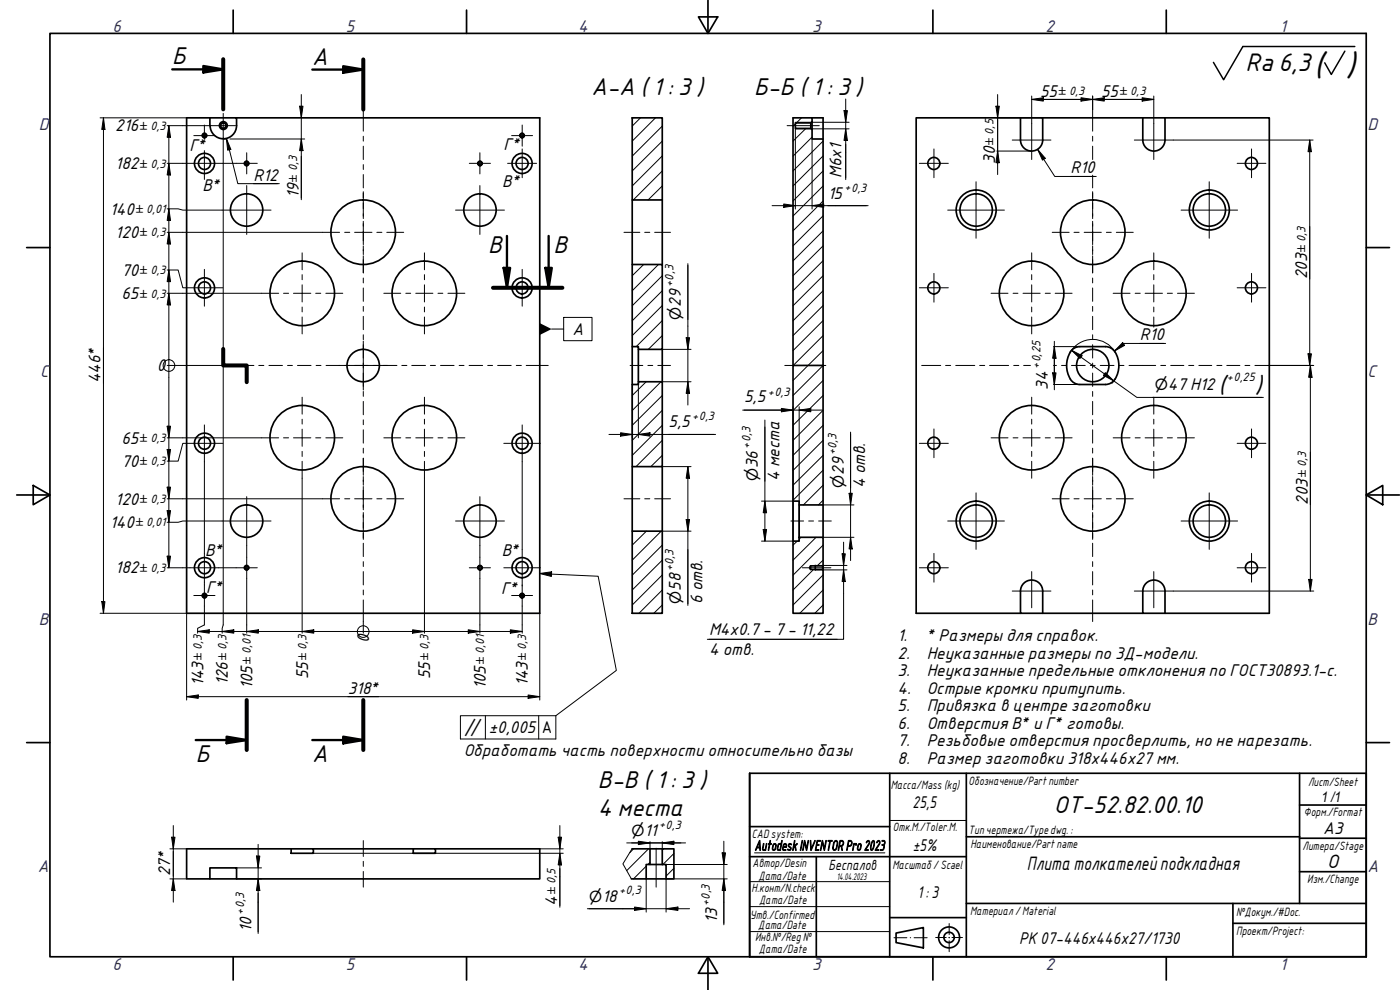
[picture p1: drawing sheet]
<svg xmlns="http://www.w3.org/2000/svg" width="420mm" height="297mm" viewBox="0 0 420 297" stroke-linecap="round" stroke-linejoin="round" font-family="sans-serif">
<g fill="none" stroke="#000" stroke-width=".3">
<path d="M192.2 35.4l-2.5 2.4M196.7 35.4l-7 6.9M198.8 37.8l-9.1 9M238.7 37.2l-.7 .6M240.5 35.4l-1.5 1.5M241.9 38.5l-3.9 3.8M198.8 55.8l-4.3 4.2M198.8 51.3l-8.7 8.7M198.8 46.8l-9.1 9M198.8 42.3l-9.1 9M243.7 41.1l-5.7 5.7M247 55.8l-9 9"/>
<path d="M247 51.3l-9 9M247 46.8l-9 9M247 42.3l-9 9M193.2 79.4l-3.5 3.3M197.6 79.4l-7.9 7.8M247 78.2l-9 9M247 73.8l-9 8.9M247 69.3l-9 9M247 64.8l-9 9M247 60.3l-9 9M198.8 96.2l-7.9 7.8M198.8 91.7l-9.1 9"/>
<path d="M198.8 87.2l-9.1 9.1M198.8 82.7l-9.1 9M247 96.2l-9 9M247 91.7l-9 9M247 87.2l-9 9.1M247 82.7l-9 9M193.9 114.5l-4.2 4.2M198.4 114.5l-8.7 8.7M198.8 100.7l-4.2 4.1M198.8 118.7l-9.1 8.9M247 109.7h.1M247 118.7l-9 8.9"/>
<path d="M247 114.2l-9 9M247 109.7l-9 9M247 105.2l-9 9M247 100.7l-9 9M198.8 136.6l-3.5 3.4M198.8 132.1l-7.9 7.9M198.8 127.6l-9.1 9M198.8 123.1l-9.1 9M247 136.6l-9 9M247 132.1l-9 9M247 127.6l-9 9M247 123.1l-9 9"/>
<path d="M194 159.4l-4.3 4.2M198.4 159.4l-8.7 8.7M247 150.1l-1.4 1.4M247 145.6l-5.9 5.9M247 141.1l-9 9M198.8 177l-7 7M198.8 172.5l-9.1 9M198.8 168.1l-9.1 8.9M198.8 163.6l-9.1 9M239.3 162.4l-1.3 1.2M240.4 161.2l-.6 .5M244.2 170.9l-6.2 6.1"/>
<path d="M244.9 161.2l-6.9 6.9M247 177l-7 7M247 172.5l-9 9M247 168.1l-1.8 1.7M247 163.6l-9 9M198.8 181.5l-2.6 2.5M247 181.5l-2.5 2.5M190.1 254.7l-1.1 1.1M193.9 259.9l-3.8 3.8M194.6 254.7l-6.5 6.5M195.1 258.7l-.7 .7M199.1 254.7l-.3 .4"/>
<path d="M202.2 256.1l-3.3 3.3M202.2 260.5l-2.3 2.4"/>
</g>
<g fill="none" stroke="#000" stroke-width=".51">
<path d="M63 35.4h8v2.3M63 35.4h-7v148.6h106v-148.6h-91M63 35.4v2.3M63.1 37.7a4 4 0 0 0 3.9 3.9 4 4 0 0 0 4-3.9M189.7 35.4h9.1v24.6h-9.1zM243.3 36.9v1.6M243.7 35.4h3.3v6.3M243.7 36.5v2.3M306.3 35.4h6.6v6.6a3.3 3.3 0 0 1-3.3 3.3 3.3 3.3 0 0 1-3.3-3.3zM306.3 35.4h-31.3v148.6h31.3M312.9 35.4h30.1M343 35.4h6.6v6.6a3.3 3.3 0 0 1-3.3 3.3 3.3 3.3 0 0 1-3.3-3.3z"/>
<path d="M349.6 35.4h31.3v148.6h-31.3M189.7 60v19.4M198.8 60v19.4M189.7 79.4h9.1v25.4h-7.2v-.8h-1.9zM189.7 115.4h1.9v-.9h7.2v25.5h-9.1zM189.7 104v11.4M191.6 104.8v9.7M198.8 104.8v9.7M238 109.7h9v41.8h-7.2v-1.1h-1.8zM238 109.7v-74.3h5.7v1.1l-.4 .4h-4.6v1.6h4.6l.4 .3v2.9h3.3v68M321.2 113.8l1.2 1.1 1.7 .5M321.2 105.6a7.8 7.8 0 0 0 0 8.1"/>
<path d="M324.1 104l-1.7 .4-1.2 1.2M324.1 104h7.7a3.9 3.9 0 0 1 3.6 3.4 6.9 6.9 0 0 1-2 7.5l-1.6 .5h-7.7M189.7 159.4h9.1v24.6h-9.1zM189.7 140v19.4M198.8 140v19.4M238 150.4v12M239.8 151.5v9.7M247 151.5v9.7M238 162.4h1.8v-1.2h7.2v8.5l-3.7 .1-.3 .6 .3 .5 3.7 .1v13h-9zM243.3 169.8v1.1M244.7 169.7v1.3M246.9 169.8v1.1"/>
<path d="M247 169.7v1.3M307.2 175a3.3 3.3 0 0 1 3.7-.7 3.3 3.3 0 0 1 2 3.1v6.6h-6.6v-6.6a3.3 3.3 0 0 1 .9-2.4zM343.9 175a3.3 3.3 0 0 1 3.7-.7 3.3 3.3 0 0 1 2 3.1v6.6h-6.6v-6.6a3.3 3.3 0 0 1 .9-2.4zM312.9 184h30.1M87.4 254.7h6.6v1.3h-6.6zM87.4 254.7h-31.4v9h7M94 254.7h30M124 254.7h6.7v1.3h-6.7zM130.7 254.7h31.3v9h-91M189.7 254.7h9.1M195.1 254.7v4.7h-1.2v4.3h-4.4M195.1 259.4h3.7"/>
<path d="M198.8 254.7h3.4v9h-2.3v-4.3h-1.1zM63 260.4h8v3.3h-8zM193.9 263.7h6"/>
<circle cx="67" cy="37.7" r="1.17"/>
<circle cx="67" cy="37.7" r=".79"/>
<circle cx="61.4" cy="49" r="3"/>
<circle cx="61.4" cy="49" r="1.81"/>
<circle cx="61.4" cy="40.7" r=".54"/>
<circle cx="61.4" cy="40.7" r=".67"/>
<circle cx="74" cy="49" r=".54"/>
<circle cx="74" cy="49" r=".67"/>
<circle cx="144" cy="49" r=".54"/>
<circle cx="144" cy="49" r=".67"/>
<circle cx="156.7" cy="40.7" r=".54"/>
<circle cx="156.7" cy="49" r="1.81"/>
<circle cx="156.7" cy="40.7" r=".67"/>
<circle cx="156.7" cy="49" r="3"/>
<circle cx="280.3" cy="49" r="1.81"/>
<circle cx="375.6" cy="49" r="1.81"/>
<circle cx="74" cy="63" r="4.9"/>
<circle cx="109" cy="69.7" r="9.7"/>
<circle cx="144" cy="63" r="4.9"/>
<circle cx="293" cy="63" r="6"/>
<circle cx="293" cy="63" r="4.9"/>
<circle cx="327.9" cy="69.7" r="9.7"/>
<circle cx="362.9" cy="63" r="6"/>
<circle cx="362.9" cy="63" r="4.9"/>
<circle cx="61.4" cy="86.4" r="1.81"/>
<circle cx="61.4" cy="86.4" r="3"/>
<circle cx="90.7" cy="88" r="9.7"/>
<circle cx="127.3" cy="88" r="9.7"/>
<circle cx="156.7" cy="86.4" r="1.81"/>
<circle cx="156.7" cy="86.4" r="3"/>
<circle cx="280.3" cy="86.4" r="1.81"/>
<circle cx="309.6" cy="88" r="9.7"/>
<circle cx="346.3" cy="88" r="9.7"/>
<circle cx="375.6" cy="86.4" r="1.81"/>
<circle cx="109" cy="109.7" r="4.9"/>
<circle cx="327.9" cy="109.7" r="4.9"/>
<circle cx="61.4" cy="133" r="1.81"/>
<circle cx="61.4" cy="133" r="3"/>
<circle cx="90.7" cy="131.3" r="9.7"/>
<circle cx="127.3" cy="131.3" r="9.7"/>
<circle cx="156.7" cy="133" r="1.81"/>
<circle cx="156.7" cy="133" r="3"/>
<circle cx="280.3" cy="133" r="1.81"/>
<circle cx="309.6" cy="131.3" r="9.7"/>
<circle cx="346.3" cy="131.3" r="9.7"/>
<circle cx="375.6" cy="133" r="1.81"/>
<circle cx="74" cy="156.4" r="4.9"/>
<circle cx="109" cy="149.7" r="9.7"/>
<circle cx="144" cy="156.4" r="4.9"/>
<circle cx="293" cy="156.4" r="6"/>
<circle cx="293" cy="156.4" r="4.9"/>
<circle cx="327.9" cy="149.7" r="9.7"/>
<circle cx="362.9" cy="156.4" r="6"/>
<circle cx="362.9" cy="156.4" r="4.9"/>
<circle cx="61.4" cy="170.3" r="3"/>
<circle cx="61.4" cy="170.3" r="1.81"/>
<circle cx="61.4" cy="178.7" r=".54"/>
<circle cx="61.4" cy="178.7" r=".67"/>
<circle cx="74" cy="170.3" r=".54"/>
<circle cx="74" cy="170.3" r=".67"/>
<circle cx="144" cy="170.3" r=".54"/>
<circle cx="144" cy="170.3" r=".67"/>
<circle cx="156.7" cy="178.7" r=".54"/>
<circle cx="156.7" cy="170.3" r="1.81"/>
<circle cx="156.7" cy="178.7" r=".67"/>
<circle cx="156.7" cy="170.3" r="3"/>
<circle cx="280.3" cy="170.3" r="1.81"/>
<circle cx="375.6" cy="170.3" r="1.81"/>
</g>
<g fill="none" stroke="#000" stroke-width=".3">
<path d="M67.2 36.7a.98 .98 0 0 0-1.1 .8 .98 .98 0 0 0 .8 1.1 .98 .98 0 0 0 1.1-.8M238.7 38.7h4.8M238.7 36.7h4.8M61.5 40a.67 .67 0 0 0-.8 .5 .67 .67 0 0 0 .6 .8 .67 .67 0 0 0 .7-.5M74.1 48.4a.67 .67 0 0 0-.7 .5 .67 .67 0 0 0 .5 .8 .67 .67 0 0 0 .8-.5M144.2 48.4a.67 .67 0 0 0-.8 .5 .67 .67 0 0 0 .5 .8 .67 .67 0 0 0 .8-.5M156.8 40a.67 .67 0 0 0-.8 .5 .67 .67 0 0 0 .6 .8 .67 .67 0 0 0 .7-.5M61.5 178.1a.67 .67 0 0 0-.8 .5 .67 .67 0 0 0 .6 .8 .67 .67 0 0 0 .7-.6M74.1 169.7a.67 .67 0 0 0-.7 .5 .67 .67 0 0 0 .5 .8 .67 .67 0 0 0 .8-.6M144.2 169.7a.67 .67 0 0 0-.8 .5 .67 .67 0 0 0 .5 .8 .67 .67 0 0 0 .8-.6M156.8 178.1a.67 .67 0 0 0-.8 .5 .67 .67 0 0 0 .6 .8 .67 .67 0 0 0 .7-.6M244.7 169.7h2.3"/>
<path d="M244.7 171h2.3"/>
</g>
<path d="M189.7 254.7l-2.8 4.5 2.6 4.5" fill="none" stroke="#000" stroke-width=".3"/>
<path d="M67 17.8v15M109 17.8v15.1M148 86.3h20.8M67 104.7v5h7v5M74 210v15M109 210v15" fill="none" stroke="#000" stroke-width="1.2"/>
<path d="M61 19.8l6 1-6 1zM103 19.9l6 1-6 .9zM51.7 20.8h15.3M93.7 20.9h15.3M152.1 70.8v15.5M164.7 70.8v15.5M151.1 80.4h2l-1 5.9zM163.6 80.4h2l-.9 5.9zM58.7 222h15.3M68 221l6 1-6 1zM93.7 222h15.3M103 221l6 1-6 1.1z" fill="none" stroke="#000" stroke-width=".7"/>
<g fill="#000">
<path d="M61 19.8l6 1-6 1z" fill-rule="evenodd"/>
<path d="M103 19.9l6 1-6 .9z" fill-rule="evenodd"/>
<path d="M151.1 80.4h2l-1 5.9z" fill-rule="evenodd"/>
<path d="M163.6 80.4h2l-.9 5.9z" fill-rule="evenodd"/>
<path d="M68 221l6 1-6 1z" fill-rule="evenodd"/>
<path d="M103 221l6 1-6 1.1z" fill-rule="evenodd"/>
</g>
<g fill="none" stroke="#000" stroke-width=".51">
<path d="M15 10h395v277.1h-395zM70 3v7M140 3v7M209.6 5.1h5.8l-2.9 4.9zM212.5 0v10M280 3v7M350 3v7M8 74.3h7M410 74.3h7M5 148.5h10M10 145.7l5 2.8-5 2.9zM410 148.5l5-2.8v5.7z"/>
<path d="M410 148.5h10M8 222.8h7M410 222.8h7M70 287.1v7M140 287.1v7M212.5 287.1l2.9 4.9h-5.8zM212.5 287.1v9.9M280 287.1v7M350 287.1v7"/>
</g>
<g fill="none" stroke="#000" stroke-width=".51">
<path d="M225 232h185v55.1h-185zM267 232v55.1M290 232v55.1M390 232v39.1M225 248h42M225 257h65M245 257v30.1M290 251.1h100M390 251.5h20M390 241.5h20M267 275.3h23M268.9 280l8.2-1.7v6.1l-8.2-1.6z"/>
<path d="M290 271.1h120M370 277h40M370 271.1v16M390 261.5h20"/>
<circle cx="284.8" cy="281.3" r="3.1"/>
<circle cx="284.8" cy="281.3" r="1.56"/>
</g>
<g fill="none" stroke="#000" stroke-width=".3">
<path d="M226.4 255.9h39.2M267 246.2h23M225 279.5h42M225 264.5h42M225 272h42M284.9 277.1v3.3M268.3 281.4h3.9M273.2 281.4h.1M274.3 281.4h4M280.8 281.3h3.2M284.8 281.3h.1M284.9 281.2v.2"/>
<path d="M284.9 282.2v3.3M285.7 281.3h3.2"/>
</g>
<path d="M403.6 15.4l-4.1 6.9-1.9-3.5M406.6 14h-33.6l-5.8 9.9-3-5.2" fill="none" stroke="#000" stroke-width=".44"/>
<g fill="none" stroke="#000" stroke-width=".3">
<path d="M61.3 37.5v4.2M63.3 37.7h7.4M67 34v7.3M156.7 37.5v6.4M309.6 37v10.9M346.3 37v10.9M55.9 49h11M58.2 40.7h6.3M61.3 45.2v8.6M70.9 49h6.3M74 55.7v14.6M74 45.8v6.4"/>
<path d="M109 57.5v5.1M140.8 49h6.4M144 55.7v14.6M144 45.8v6.4M152.3 49h8.7M153.5 40.7h6.3M156.7 44.7v8.6M275.9 49h8.7M280.3 44.7v8.6M292.9 54.5v17M303.8 42h11.6M327.9 57.5v5.1"/>
<path d="M340.4 42h11.7M362.9 54.5v17M371.3 49h8.6M375.6 44.7v8.6M66.7 63h14.6M90.7 75.9v5M96.8 69.7h5.1M103.4 69.7h1.6M106.4 69.7h5.2M109 64.1v1.5M109 67.1v5.1M109 73.8v1.4"/>
<path d="M109 76.8v5M113.1 69.7h1.5M116.1 69.7h5.1M127.4 75.9v5M136.7 63h14.7M284.4 63h17M309.6 75.9v5M315.8 69.7h5.1M322.3 69.7h1.5M325.4 69.7h5.1M327.9 64.1v1.5M327.9 67.1v5.1"/>
<path d="M327.9 73.8v1.4M327.9 76.8v5M332 69.7h1.5M335 69.7h5.1M346.3 75.9v5M354.5 63h16.9M55.9 86.3h11M61.3 80.8v11.1M78.5 88h5.1M85.1 88h1.5M88.1 88h5.2M90.7 82.4v1.5"/>
<path d="M90.7 85.5v5.1M90.7 92.1v1.5M90.7 95.1v5.1M94.7 88h1.6M97.8 88h5.1M115.2 88h5.1M121.8 88h1.5M124.8 88h5.1M127.4 82.4v1.5M127.4 85.5v5.1M127.4 92.1v1.5M127.4 95.1v5.1"/>
<path d="M131.4 88h1.5M134.4 88h5.1M151.2 86.3h11M156.7 80.8v11.1M275.9 86.3h8.7M280.3 82v8.7M297.4 88h5.1M304 88h1.5M307 88h5.2M309.6 82.4v1.5M309.6 85.5v5.1M309.6 92.1v1.5"/>
<path d="M309.6 95.1v5.1M313.7 88h1.5M316.7 88h5.1M334.1 88h5.1M340.7 88h1.5M343.7 88h5.2M346.3 82.4v1.5M346.3 85.5v5.1M346.3 92.1v1.5M346.3 95.1v3.1M350.3 88h1.6M353.4 88h5.1"/>
<path d="M371.3 86.3h8.6M375.6 82v8.7M90.7 119.2v5.1M101.7 109.7h14.6M109 102.3v14.7M127.4 119.2v5.1M309.6 119.2v5.1M346.3 119.2v5.1M55.9 133h11M61.3 127.5v11M78.5 131.4h5.1M85.1 131.4h1.5"/>
<path d="M88.1 131.4h5.2M90.7 125.8v1.4M90.7 128.8v5.1M90.7 135.4v1.6M90.7 138.4v5.1M94.7 131.4h1.6M97.8 131.4h5.1M109 137.5v5.1M115.2 131.4h5.1M121.8 131.4h1.5M124.8 131.4h5.1M127.4 125.8v1.4"/>
<path d="M127.4 128.8v5.1M127.4 135.4v1.6M127.4 138.4v5.1M131.4 131.4h1.5M134.4 131.4h5.1M151.2 133h11M156.7 127.5v11M275.9 133h8.7M280.3 128.7v8.6M297.4 131.4h5.1M304 131.4h1.5M307 131.4h5.2"/>
<path d="M309.6 125.8v1.4M309.6 128.8v5.1M309.6 135.4v1.6M309.6 138.4v5.1M313.7 131.4h1.5M316.7 131.4h5.1M327.9 137.5v5.1M334.1 131.4h5.1M340.7 131.4h1.5M343.7 131.4h5.2M346.3 125.8v1.4M346.3 128.8v5.1"/>
<path d="M346.3 135.4v1.6M346.3 138.4v5.1M350.3 131.4h1.6M353.4 131.4h5.1M371.3 133h8.6M375.6 128.7v8.6M66.7 156.3h14.6M74 149v14.7M96.8 149.7h5.1M103.4 149.7h1.6M106.4 149.7h5.2M109 144.1v1.5"/>
<path d="M109 147.1v5.2M109 153.8v1.4M109 156.8v5M113.1 149.7h1.5M116.1 149.7h5.1M136.7 156.3h14.7M144 149v14.7M284.4 156.3h17M292.9 147.9v16.9M315.8 149.7h5.1M322.3 149.7h1.5M325.4 149.7h5.1"/>
<path d="M327.9 144.1v1.5M327.9 147.1v5.2M327.9 153.8v1.4M327.9 156.8v5M332 149.7h1.5M335 149.7h5.1M354.5 156.3h16.9M362.9 147.9v16.9M57 170.4h8.7M58.2 178.7h6.3M61.3 166v8.7M61.3 175.5v6.3"/>
<path d="M70.9 170.4h6.3M74 167.2v6.3M140.8 170.4h6.4M144 167.2v6.3M151.2 170.4h11M153.5 178.7h6.3M156.7 164.8v11M156.7 175.5v6.3M275.9 170.4h8.7M280.3 166v8.7M303.8 177.3h11.6M309.6 171.5v10.9"/>
<path d="M340.4 177.3h11.7M346.3 171.5v10.9M371.3 170.4h8.6M375.6 166v8.7"/>
</g>
<g fill="none" stroke="#000" stroke-width=".3">
<path d="M109 32.9v6.5M236.2 37.7h9.7M327.9 32.9v6.5M109 40.9v1.4M109 43.9v4M109 49.4v1.4M109 52.4v4M109 57.9v1.5M327.9 40.9v1.4M327.9 43.9v4M327.9 52.6v3.8M327.9 57.9v1.5"/>
<path d="M109 60.9v4M109 66.4v1.5M109 69.4v4M109 74.9v1.5M109 77.9v4M187.3 69.7h4.7M193.5 69.7h1.5M196.5 69.7h4.7M327.9 60.9v4M327.9 66.4v1.5M327.9 69.4v4M327.9 74.9v1.5"/>
<path d="M327.9 77.9v4M109 83.4v1.5M109 86.4v4M109 91.9v1.5M109 94.9v4M327.9 83.4v1.5M327.9 86.4v4M327.9 91.9v1.5M327.9 94.9v4M61 109.7h6.6M69.1 109.7h1.5M72.1 109.7h4.1"/>
<path d="M77.7 109.7h1.5M80.7 109.7h4.1M86.3 109.7h1.5M89.3 109.7h4M94.9 109.7h1.4M97.9 109.7h4M103.4 109.7h1.5M106.4 109.7h4.1M109 100.4v1.5M109 103.4v4M109 109v1.4M109 111.9v4"/>
<path d="M109 117.5v1.4M112 109.7h1.5M115 109.7h4.1M120.6 109.7h1.5M123.6 109.7h4.1M129.2 109.7h1.5M132.2 109.7h4.1M137.8 109.7h1.5M140.8 109.7h4M146.4 109.7h1.4M149.4 109.7h4M154.9 109.7h1.6"/>
<path d="M157.9 109.7h6.6M189.1 109.7h3.8M194.4 109.7h1.5M197.4 109.7h3.8M235.5 109.7h4M240.9 109.7h1.5M244 109.7h3.8M276.6 109.7h5.7M283.8 109.7h1.5M286.8 109.7h5.7M294 109.7h1.5M297 109.7h5.7"/>
<path d="M304.2 109.7h1.6M307.2 109.7h2M316.2 109.7h.9M318.6 109.7h1.4M321.6 109.7h4.1M327.2 109.7h1.5M327.9 100.4v1.5M327.9 103.4v4M327.9 109v1.4M327.9 111.9v4M327.9 117.5v1.4M330.2 109.7h4.1"/>
<path d="M335.8 109.7h1.5M338.8 109.7h8M348.4 109.7h1.4M351.3 109.7h4M356.7 109.7h1.6M359.8 109.7h3.9M365.2 109.7h1.5M368.2 109.7h3.9M373.6 109.7h1.5M376.6 109.7h4M109 120.4v4M109 126v1.4"/>
<path d="M109 129v4M109 134.5v1.4M109 137.5v4M327.9 120.4v4M327.9 126v1.4M327.9 129v4M327.9 134.5v1.4M327.9 137.5v4M109 143v1.4M109 146v4M109 151.5v1.5M109 154.5v4"/>
<path d="M187.3 149.7h4.7M193.5 149.7h1.5M196.5 149.7h4.7M237.4 156.3h3.8M242.7 156.3h1.5M245.7 156.3h3.8M327.9 143v1.4M327.9 146v4M327.9 151.5v1.5M327.9 154.5v4M109 160v1.5M109 163v4"/>
<path d="M109 168.5v1.5M109 171.5v4M109 177v1.5M240.8 170.4h8.6M327.9 160v1.5M327.9 163v4M327.9 168.5v1.5M327.9 171.5v4M327.9 177v1.5M109 180v6.5M327.9 180v6.5M109 252.2v4.8"/>
<path d="M109 258.4v1.6M196.9 254.5v11.7M109 261.5v4.7"/>
</g>
<g fill="none" stroke="#000" stroke-width=".3">
<path d="M30 35.4h26M31.1 35.4l.4 3.4h-1zM31.1 35.4v148.6M50.2 37.7h11.1M50.7 37.7l.5 3.5h-1zM50.7 37.7v132.7M61.5 37.7h1.8M89.9 31.9h1l-.5 3.5zM90.4 28.4v31.5M238.7 38.5v24.2M298.9 31.9h1l-.5 3.5zM299.1 35.4h13.8"/>
<path d="M299.4 28.4v24M309.6 29.8l3.5-.5v1zM309.6 29.8h36.7M309.6 28.8v8.2M324.4 29.3l3.5 .5-3.5 .5zM327.9 29.8l3.5-.5v1zM327.9 28.8v4.1M342.8 29.3l3.5 .5-3.5 .5zM346.3 28.8v8.2M50.2 49h5.7M50.7 49l.5 3.5h-1zM66.9 49h4"/>
<path d="M67 41.3v21.6M67 41.7h.9M67.9 41.6l1.4 3.2-1 .3zM67.9 41.6l3.5 13.5h12.4M69 41.7h22.4M76.1 55.1h7.2M90.4 41.7l.5 3.5h-1zM90.4 46.9v12.5M243.7 41.7v21M299.1 45.3h10.4M299.4 45.3l.5 3.5h-1zM311.4 44.8l2.3 2.7-.8 .6z"/>
<path d="M311.4 44.8l5.1 8.1h12.5M321.2 52.9h7.3M352.1 42h42M393.1 42l.5 3.5h-1zM393.1 42v67.7M50.2 69.7h23.7M50.2 62.7h3.3l1.4 .3h11.8M50.7 69.7l.5 3.5h-1zM50.7 62.7l.5 3.5h-1zM67 63.1v46.5M74.1 69.7h22.7M206.4 79.1v42.4"/>
<path d="M231.7 61.7h28.8M235.2 61.2l3.5 .5-3.5 .5zM243.7 61.7l3.5-.5v1zM50.2 88h11.1M50.2 81h3.3l1.4 5.3h1M50.7 88l.5 3.5h-1zM50.7 81l.5 3.5h-1zM61.5 88h17M50.2 109.7h10.8M67 109.8v46.5M189.7 115.4v16M191.6 115.4v16"/>
<path d="M198.8 104.8h8.6M198.8 114.5h8.6M205.9 101.3h1l-.5 3.5zM206.4 114.5l.5 3.5h-1zM315.9 111.9h1l-.5 3.5zM316.2 115.4h7.9M316.2 104h7.9M316.4 104l.5 3.5h-1zM316.4 102.4v14.6M321.6 105.1l3.1 1.6-.6 .9zM321.6 105.1l19.6 14.1h38M327.8 101.8a7.8 7.8 0 0 0-6.7 4.1"/>
<path d="M328 101.8a7.8 7.8 0 0 1 6.7 3.8M331.7 111.8l2.6 2.5-3.1-1.7zM334.7 113.7l-1 1.3M336.9 102.8l.6 .8-3 1.7zM342.1 103h7.2M345.9 119.2h32.8M349.8 103h-12.4l-2.9 2.3M380.6 109.7h13.7M392.6 106.2h1l-.5 3.5zM393.3 109.7l.5 3.5h-1.1zM393.3 109.7v67.6M50.2 127.9h1l-.5 3.5z"/>
<path d="M50.2 131.4h11.1M50.2 134.9h1l-.5 3.5zM55.9 133h-1l-1.4 5.4h-3.3M61.3 138.5v27.5M61.5 131.4h17M156.7 138.5v26.3M182.8 130.4h32M186.2 129.8l3.5 .6-3.5 .5zM191.6 130.4l3.5-.6v1.1zM222.9 123h11.6M223.3 123h23.5M229.6 126v36.4"/>
<path d="M234.5 122.5l3.5 .5-3.5 .6zM238 122v34.3M239.8 123l3.5-.5v1.1zM239.8 122v34.3M255.3 129.7v38.5M50.2 146.2h1l-.5 3.5zM50.2 149.7h23.7M50.2 153.2h1l-.5 3.5zM66.7 156.3h-11.8l-1.4 .4h-3.3M67 156.4v31.1l-.3 1v1.5M74.1 149.7h22.7M90.7 143.5v46.5"/>
<path d="M127.4 143.5v46.5M198.8 140h8.6M198.8 159.4h8.6M205.9 155.9h1l-.5 3.5zM206.4 140l.5 3.5h-1zM206.4 140v41.7M228.5 150.4h9.5M229 158.9h1.1l-.5 3.5zM229.6 150.4l.5 3.4h-1.1zM238 156.4v6h-9.5M239.8 156.4v6M247 151.5h9.3"/>
<path d="M254.8 148h1l-.5 3.5zM50.2 166.9h1l-.5 3.5zM50.2 170.4h6.8M61.3 174.7v.8M65.7 170.4h5.2M74 173.5v16.5M74 163.7v3.5M144 173.5v16.5M144 163.7v3.5M247 161.2h9.3M255.3 161.2l.5 3.5h-1zM352.1 177.3h42.2"/>
<path d="M392.7 173.8h1.1l-.5 3.5zM30 184h26v26M30.5 180.5h1l-.4 3.5zM59.3 189.5l3.5-.5v1zM59.3 189.5h97.4M61.3 181.8v5.7l-2 1v1.5M66.7 189.5l3.5-.5v1zM74 189.5l3.5-.5v1zM90.7 189.5l3.5-.5v1zM109 186.5v3.5M123.8 189l3.6 .5-3.6 .5zM140.5 189l3.5 .5-3.5 .5z"/>
<path d="M153.2 189l3.5 .5-3.5 .5zM156.7 181.8v8.2M162 184v26M56 209l3.5-.5v1zM56 209h106M158.5 208.5l3.5 .5-3.5 .5zM51 254.7h5M51.5 251.2h1l-.5 3.5zM52 247.7v23M77 256.8h1l-.5 3.6zM77.5 253.4v26.7M94 256h14.9"/>
<path d="M109.1 256h59.9M162 254.7h7M167.5 251.2h1l-.5 3.5zM168 256l.5 3.5h-1zM168 247.7v24.5M188.1 252.9h17.6M191.6 252.4l3.5 .5-3.5 .5zM195.1 252.5v2.2M198.8 252.9l3.4-.5v1zM198.8 252.5v2.2M199.9 259.4h18.3M216.7 255.9h1l-.5 3.5z"/>
<path d="M217.2 252.4v25.1M51 263.7h5M52 263.7l.5 3.5h-1zM71 263.7h7.5M71 260.4h7.5M77.5 263.7l.5 3.5h-1zM176.3 272.7h30.6M190.4 272.1l3.5 .6-3.5 .5zM193.9 263.7v10M199.9 272.7l3.6-.6v1.1zM217.2 263.7l.5 3.5h-1zM218.2 263.7h-18.3v10"/>
<circle cx="50.7" cy="109.7" r="1.75"/>
<circle cx="109" cy="189.5" r="1.75"/>
</g>
<g fill="#000">
<path d="M31.1 35.4l.4 3.4h-1z" fill-rule="evenodd"/>
<path d="M89.9 31.9h1l-.5 3.5z" fill-rule="evenodd"/>
<path d="M298.9 31.9h1l-.5 3.5z" fill-rule="evenodd"/>
<path d="M309.6 29.8l3.5-.5v1z" fill-rule="evenodd"/>
<path d="M324.4 29.3l3.5 .5-3.5 .5z" fill-rule="evenodd"/>
<path d="M327.9 29.8l3.5-.5v1z" fill-rule="evenodd"/>
<path d="M342.8 29.3l3.5 .5-3.5 .5z" fill-rule="evenodd"/>
<path d="M50.7 49l.5 3.5h-1z" fill-rule="evenodd"/>
<path d="M50.7 37.7l.5 3.5h-1z" fill-rule="evenodd"/>
<path d="M67.9 41.6l1.4 3.2-1 .3z" fill-rule="evenodd"/>
<path d="M90.4 41.7l.5 3.5h-1z" fill-rule="evenodd"/>
<path d="M299.4 45.3l.5 3.5h-1z" fill-rule="evenodd"/>
<path d="M311.4 44.8l2.3 2.7-.8 .6z" fill-rule="evenodd"/>
<path d="M393.1 42l.5 3.5h-1z" fill-rule="evenodd"/>
<path d="M50.7 69.7l.5 3.5h-1z" fill-rule="evenodd"/>
<path d="M50.7 62.7l.5 3.5h-1z" fill-rule="evenodd"/>
<path d="M235.2 61.2l3.5 .5-3.5 .5z" fill-rule="evenodd"/>
<path d="M243.7 61.7l3.5-.5v1z" fill-rule="evenodd"/>
<path d="M50.7 88l.5 3.5h-1z" fill-rule="evenodd"/>
<path d="M50.7 81l.5 3.5h-1z" fill-rule="evenodd"/>
<path d="M205.9 101.3h1l-.5 3.5z" fill-rule="evenodd"/>
<path d="M206.4 114.5l.5 3.5h-1z" fill-rule="evenodd"/>
<path d="M315.9 111.9h1l-.5 3.5z" fill-rule="evenodd"/>
<path d="M316.4 104l.5 3.5h-1z" fill-rule="evenodd"/>
<path d="M321.6 105.1l3.1 1.6-.6 .9z" fill-rule="evenodd"/>
<path d="M331.7 111.8l2.6 2.5-3.1-1.7z" fill-rule="evenodd"/>
<path d="M336.9 102.8l.6 .8-3 1.7z" fill-rule="evenodd"/>
<path d="M392.6 106.2h1l-.5 3.5z" fill-rule="evenodd"/>
<path d="M393.3 109.7l.5 3.5h-1.1z" fill-rule="evenodd"/>
<path d="M50.2 127.9h1l-.5 3.5z" fill-rule="evenodd"/>
<path d="M50.2 134.9h1l-.5 3.5z" fill-rule="evenodd"/>
<path d="M186.2 129.8l3.5 .6-3.5 .5z" fill-rule="evenodd"/>
<path d="M191.6 130.4l3.5-.6v1.1z" fill-rule="evenodd"/>
<path d="M234.5 122.5l3.5 .5-3.5 .6z" fill-rule="evenodd"/>
<path d="M239.8 123l3.5-.5v1.1z" fill-rule="evenodd"/>
<path d="M50.2 146.2h1l-.5 3.5z" fill-rule="evenodd"/>
<path d="M50.2 153.2h1l-.5 3.5z" fill-rule="evenodd"/>
<path d="M205.9 155.9h1l-.5 3.5z" fill-rule="evenodd"/>
<path d="M206.4 140l.5 3.5h-1z" fill-rule="evenodd"/>
<path d="M229 158.9h1.1l-.5 3.5z" fill-rule="evenodd"/>
<path d="M229.6 150.4l.5 3.4h-1.1z" fill-rule="evenodd"/>
<path d="M254.8 148h1l-.5 3.5z" fill-rule="evenodd"/>
<path d="M50.2 166.9h1l-.5 3.5z" fill-rule="evenodd"/>
<path d="M255.3 161.2l.5 3.5h-1z" fill-rule="evenodd"/>
<path d="M392.7 173.8h1.1l-.5 3.5z" fill-rule="evenodd"/>
<path d="M30.5 180.5h1l-.4 3.5z" fill-rule="evenodd"/>
<path d="M59.3 189.5l3.5-.5v1z" fill-rule="evenodd"/>
<path d="M66.7 189.5l3.5-.5v1z" fill-rule="evenodd"/>
<path d="M74 189.5l3.5-.5v1z" fill-rule="evenodd"/>
<path d="M90.7 189.5l3.5-.5v1z" fill-rule="evenodd"/>
<path d="M123.8 189l3.6 .5-3.6 .5z" fill-rule="evenodd"/>
<path d="M140.5 189l3.5 .5-3.5 .5z" fill-rule="evenodd"/>
<path d="M153.2 189l3.5 .5-3.5 .5z" fill-rule="evenodd"/>
<path d="M56 209l3.5-.5v1z" fill-rule="evenodd"/>
<path d="M158.5 208.5l3.5 .5-3.5 .5z" fill-rule="evenodd"/>
<path d="M51.5 251.2h1l-.5 3.5z" fill-rule="evenodd"/>
<path d="M77 256.8h1l-.5 3.6z" fill-rule="evenodd"/>
<path d="M167.5 251.2h1l-.5 3.5z" fill-rule="evenodd"/>
<path d="M168 256l.5 3.5h-1z" fill-rule="evenodd"/>
<path d="M191.6 252.4l3.5 .5-3.5 .5z" fill-rule="evenodd"/>
<path d="M198.8 252.9l3.4-.5v1z" fill-rule="evenodd"/>
<path d="M216.7 255.9h1l-.5 3.5z" fill-rule="evenodd"/>
<path d="M52 263.7l.5 3.5h-1z" fill-rule="evenodd"/>
<path d="M77.5 263.7l.5 3.5h-1z" fill-rule="evenodd"/>
<path d="M190.4 272.1l3.5 .6-3.5 .5z" fill-rule="evenodd"/>
<path d="M199.9 272.7l3.6-.6v1.1z" fill-rule="evenodd"/>
<path d="M217.2 263.7l.5 3.5h-1z" fill-rule="evenodd"/>
</g>
<g fill="none" stroke="#000" stroke-width=".3">
<path d="M243.5 36.7h11.3M243.5 38.7h11.3M253.3 33.2h1l-.5 3.5zM253.8 38.7l.5 3.4h-1zM253.8 29.7v24.2M165.5 98.7h3.7M162 172.1l3.5-.5v1.4zM162 172.1l17.5 .8 5.5 28.3-18.2 13.5M247 169.7h7.2M247 171h7.2M252.7 166.2h1l-.5 3.5zM253.2 171l.5 3.5h-1z"/>
<path d="M253.2 162.7v29.1h-40.9M212.8 191.8h38.5M138.2 214.7h28.6v7h-28.6zM145.7 214.7v7M161.7 214.7v7"/>
</g>
<g fill="#000">
<path d="M253.3 33.2h1l-.5 3.5z" fill-rule="evenodd"/>
<path d="M253.8 38.7l.5 3.4h-1z" fill-rule="evenodd"/>
<path d="M162 97l3.5 1.7-3.5 1.8z" fill-rule="evenodd"/>
<path d="M162 172.1l3.5-.5v1.4z" fill-rule="evenodd"/>
<path d="M252.7 166.2h1l-.5 3.5z" fill-rule="evenodd"/>
<path d="M253.2 171l.5 3.5h-1z" fill-rule="evenodd"/>
</g>
<path d="M169.2 95.2h8.5v7h-8.5z" fill="none" stroke="#000" stroke-width=".3"/>
<text font-size="9.5" x="394.3" y="22.7">( )</text>
<text font-size="7.3" x="373.8" y="21.3">Ra 6,3</text>
<g font-size="7">
<text x="51.7" y="19.3">Б</text>
<text x="93.7" y="19.4">A</text>
<text x="177.5" y="28.4">A-A (1: 3 )</text>
<text x="226.3" y="28.4">Б-Б (1: 3 )</text>
<text x="146.5" y="75.8">В</text>
<text x="166.1" y="75.8">В</text>
<text x="365.7" y="117.9">(</text>
<text x="376.6" y="117.9">)</text>
<text x="58.7" y="228.5">Б</text>
<text x="93.7" y="228.5">A</text>
<text x="179.5" y="236.5">В-В (1: 3 )</text>
<text x="179.5" y="244.9">4 места</text>
<text x="316.2" y="244">ОТ-52.82.00.10</text>
</g>
<g font-size="5.6">
<text x="308.2" y="261">Плита толкателейподкладная</text>
<text x="398.3" y="260.5">О</text>
</g>
<g font-size="4.9" fill="#262659">
<text x="33.7" y="9.6">6</text>
<text x="103.8" y="9.6">5</text>
<text x="173.5" y="9.6">4</text>
<text x="243.7" y="9.6">3</text>
<text x="313.8" y="9.6">2</text>
<text x="384.1" y="9.6">1</text>
<text x="11.7" y="38.9">D</text>
<text x="410.4" y="38.9">D</text>
<text x="12.1" y="113.1">C</text>
<text x="410.4" y="113.1">C</text>
<text x="11.7" y="187.4">B</text>
<text x="410.4" y="187.4">B</text>
<text x="11.4" y="261.7">A</text>
<text x="410.4" y="261.7">A</text>
<text x="33.7" y="290.9">6</text>
<text x="103.8" y="290.9">5</text>
<text x="173.5" y="290.9">4</text>
<text x="243.7" y="290.9">3</text>
<text x="313.8" y="290.9">2</text>
<text x="384.1" y="290.9">1</text>
</g>
<g font-size="4.9">
<text x="312.2" y="29.1">55</text>
<text x="330.5" y="29.1">55</text>
<text x="34.6" y="39.4">216</text>
<text x="56.8" y="45.2">Г*</text>
<text x="151.1" y="45.1">Г*</text>
<text x="34.6" y="50.8">182</text>
<text x="252.5" y="53.4" transform="rotate(-90 252.5 53.4)">M6x1</text>
<text x="298.6" y="49.1" transform="rotate(-90 298.6 49.1)">30</text>
<text x="321.2" y="52.1">R10</text>
<text x="60.8" y="57.4">В*</text>
<text x="76.1" y="54.2">R12</text>
<text x="89.7" y="59.4" transform="rotate(-90 89.7 59.4)">19</text>
<text x="150.7" y="56.1">В*</text>
<text x="248.4" y="59.7">15</text>
<text x="33" y="64.4">140</text>
<text x="34.6" y="71.4">120</text>
<text x="36.4" y="82.7">70</text>
<text x="392.3" y="83.7" transform="rotate(-90 392.3 83.7)">203</text>
<text x="36.4" y="89.8">65</text>
<text x="171.8" y="100.5">А</text>
<text x="342.1" y="102.2">R10</text>
<text x="47.1" y="111.4">0</text>
<text x="30.2" y="115" transform="rotate(-90 30.2 115)">446*</text>
<text x="314.5" y="117" transform="rotate(-90 314.5 117)">34</text>
<text x="345.9" y="117.1">⌀47H12</text>
<text x="223.3" y="120.7">5,5</text>
<text x="200.7" y="128">5,5</text>
<text x="36.4" y="133.1">65</text>
<text x="36.4" y="140.1">70</text>
<text x="233.9" y="144.4" transform="rotate(-90 233.9 144.4)">4 места</text>
<text x="259.7" y="146.4" transform="rotate(-90 259.7 146.4)">4 отв.</text>
<text x="34.6" y="151.4">120</text>
<text x="392.5" y="151.4" transform="rotate(-90 392.5 151.4)">203</text>
<text x="33" y="158.4">140</text>
<text x="61.5" y="166.9">В*</text>
<text x="150.6" y="166.8">В*</text>
<text x="34.6" y="172.1">182</text>
<text x="61.9" y="178">Г*</text>
<text x="150.4" y="178.2">Г*</text>
<text x="210.8" y="181.2" transform="rotate(-90 210.8 181.2)">6 отв.</text>
<text x="212.8" y="190.5">M4x0.7- 7- 11,22</text>
<text x="110.7" y="193" transform="rotate(-90 110.7 193)">0</text>
<text x="212.8" y="196.6">4 отв.</text>
<text x="269.4" y="192.4">1.</text>
<text x="269.4" y="197.7">2.</text>
<text x="278.1" y="192.4">* Размеры для справок.</text>
<text x="278.1" y="197.7">Неуказанные размеры по 3Д-модели.</text>
<text x="92.5" y="203.8" transform="rotate(-90 92.5 203.8)">55</text>
<text x="129.1" y="203.8" transform="rotate(-90 129.1 203.8)">55</text>
<text x="269.4" y="202.9">3.</text>
<text x="278.1" y="202.9">Неуказанные предельные отклонения по ГОСТ30893.1-с.</text>
<text x="61.1" y="205.9" transform="rotate(-90 61.1 205.9)">143</text>
<text x="68.4" y="205.5" transform="rotate(-90 68.4 205.5)">126</text>
<text x="75.8" y="206.9" transform="rotate(-90 75.8 206.9)">105</text>
<text x="104.4" y="208.1">318*</text>
<text x="145.8" y="206.9" transform="rotate(-90 145.8 206.9)">105</text>
<text x="158.4" y="205.9" transform="rotate(-90 158.4 205.9)">143</text>
<text x="269.4" y="208.1">4.</text>
<text x="278.1" y="208.1">Острые кромки притупить.</text>
<text x="269.4" y="213.4">5.</text>
<text x="278.1" y="213.4">Привязка в центре заготовки</text>
<text x="146.7" y="219.9">±0,005</text>
<text x="162.6" y="219.9">В</text>
<text x="269.4" y="218.7">6.</text>
<text x="278.1" y="218.7">Отверстия В* и Г* готовы.</text>
<text x="139.2" y="226.9">Обработать часть поверхности относительно базы</text>
<text x="269.4" y="223.9">7.</text>
<text x="278.1" y="223.9">Резьбовые отверстия просверлить, но не нарезать.</text>
<text x="269.4" y="229.2">8.</text>
<text x="278.1" y="229.2">Размер заготовки 318х446х27мм.</text>
<text x="273.9" y="242.4">25,5</text>
<text x="397.1" y="250.3">A3</text>
<text x="273.9" y="255.4">±5%</text>
<text x="51.1" y="262.9" transform="rotate(-90 51.1 262.9)">27*</text>
<text x="275.3" y="269.5">1: 3</text>
<text x="167.3" y="271.7" transform="rotate(-90 167.3 271.7)">4</text>
<text x="75.5" y="279.6" transform="rotate(-90 75.5 279.6)">10</text>
<text x="215.3" y="277" transform="rotate(-90 215.3 277)">13</text>
<text x="305.9" y="283.1">PK07-446x446x27/1730</text>
</g>
<g font-size="4.6">
<text x="204.3" y="95.9" transform="rotate(-90 204.3 95.9)">⌀29</text>
<text x="227.5" y="144.4" transform="rotate(-90 227.5 144.4)">⌀36</text>
<text x="253.2" y="146.4" transform="rotate(-90 253.2 146.4)">⌀29</text>
<text x="204.3" y="181.2" transform="rotate(-90 204.3 181.2)">⌀58</text>
<text x="139.2" y="220.8">∥</text>
<text x="189.5" y="250.8">⌀11</text>
<text x="176.8" y="270.6">⌀18</text>
</g>
<text font-size="4.4" x="396.6" y="240.7">1 /1</text>
<g font-size="4.3">
<text x="226.4" y="255.2">AutodeskINVENTORPro 2023</text>
<text x="248.7" y="260.9">Беспалов</text>
</g>
<g font-size="3.5">
<text x="253.5" y="57.4">+0,3</text>
<text x="202" y="86.2" transform="rotate(-90 202 86.2)">+0,3</text>
<text x="312.1" y="110.7" transform="rotate(-90 312.1 110.7)">+0,25</text>
<text x="230.4" y="118.7">+0,3</text>
<text x="368.2" y="114.2">+0,25</text>
<text x="207.8" y="126">+0,3</text>
<text x="225.1" y="134.6" transform="rotate(-90 225.1 134.6)">+0,3</text>
<text x="250.9" y="136.6" transform="rotate(-90 250.9 136.6)">+0,3</text>
<text x="202" y="171.4" transform="rotate(-90 202 171.4)">+0,3</text>
<text x="267.3" y="236.8">Масса/Mass (kg)</text>
<text x="290.7" y="235.4">Обозначение/Partnumber</text>
<text x="392.6" y="235.8">Лист/Sheet</text>
<text x="391.3" y="244.9">Форм./Format</text>
<text x="197.9" y="248.5">+0,3</text>
<text x="225.7" y="251.4">CADsystem:</text>
<text x="268" y="249.4">Отк.М./Toler.M.</text>
<text x="290.7" y="250.1">Типчертежа/Type dwg. :</text>
<text x="291.2" y="254.4">Наименование/Partname</text>
<text x="390.9" y="254.9">Литера/Stage</text>
<text x="225.9" y="260.3">Автор/Desin</text>
<text x="267.8" y="260.6">Масштаб/Scael</text>
<text x="185.8" y="268.2">+0,3</text>
<text x="225.6" y="267.8">Н.конт/N.check</text>
<text x="227.6" y="264">Дата/Date</text>
<text x="392.3" y="264.9">Изм./Change</text>
<text x="73.2" y="274.5" transform="rotate(-90 73.2 274.5)">+0,3</text>
<text x="212.9" y="271.9" transform="rotate(-90 212.9 271.9)">+0,3</text>
<text x="225.2" y="275.6">Утв./Confirmed</text>
<text x="227.8" y="271.1">Дата/Date</text>
<text x="291.1" y="274.5">Материал/Material</text>
<text x="371" y="274.9">№Докум./#Doc.</text>
<text x="227.6" y="278.8">Дата/Date</text>
<text x="371" y="280.4">Проект/Project:</text>
<text x="226.6" y="282.4">Инв.№/Reg№</text>
<text x="227.8" y="285.9">Дата/Date</text>
</g>
<g font-size="3.2">
<text x="317.8" y="28.6">±0,3</text>
<text x="336.2" y="28.6">±0,3</text>
<text x="42.1" y="38.9">±0,3</text>
<text x="298.1" y="43.4" transform="rotate(-90 298.1 43.4)">±0,5</text>
<text x="42.1" y="50.3">±0,3</text>
<text x="89.2" y="54.5" transform="rotate(-90 89.2 54.5)">±0,3</text>
<text x="40.8" y="63.9">±0,01</text>
<text x="42.1" y="70.9">±0,3</text>
<text x="391.8" y="75.5" transform="rotate(-90 391.8 75.5)">±0,3</text>
<text x="42.1" y="82.2">±0,3</text>
<text x="42.1" y="89.3">±0,3</text>
<text x="42.1" y="132.6">±0,3</text>
<text x="42.1" y="139.6">±0,3</text>
<text x="392" y="143.2" transform="rotate(-90 392 143.2)">±0,3</text>
<text x="42.1" y="150.9">±0,3</text>
<text x="40.8" y="157.9">±0,01</text>
<text x="42.1" y="171.6">±0,3</text>
<text x="60.6" y="198" transform="rotate(-90 60.6 198)">±0,3</text>
<text x="67.9" y="198" transform="rotate(-90 67.9 198)">±0,3</text>
<text x="75.2" y="199.3" transform="rotate(-90 75.2 199.3)">±0,01</text>
<text x="91.9" y="198" transform="rotate(-90 91.9 198)">±0,3</text>
<text x="128.6" y="198" transform="rotate(-90 128.6 198)">±0,3</text>
<text x="145.3" y="199.3" transform="rotate(-90 145.3 199.3)">±0,01</text>
<text x="157.9" y="198" transform="rotate(-90 157.9 198)">±0,3</text>
<text x="166.8" y="268.1" transform="rotate(-90 166.8 268.1)">±0,5</text>
</g>
<text font-size="2.8" x="251.1" y="264">14.04.2023</text>
</svg>
